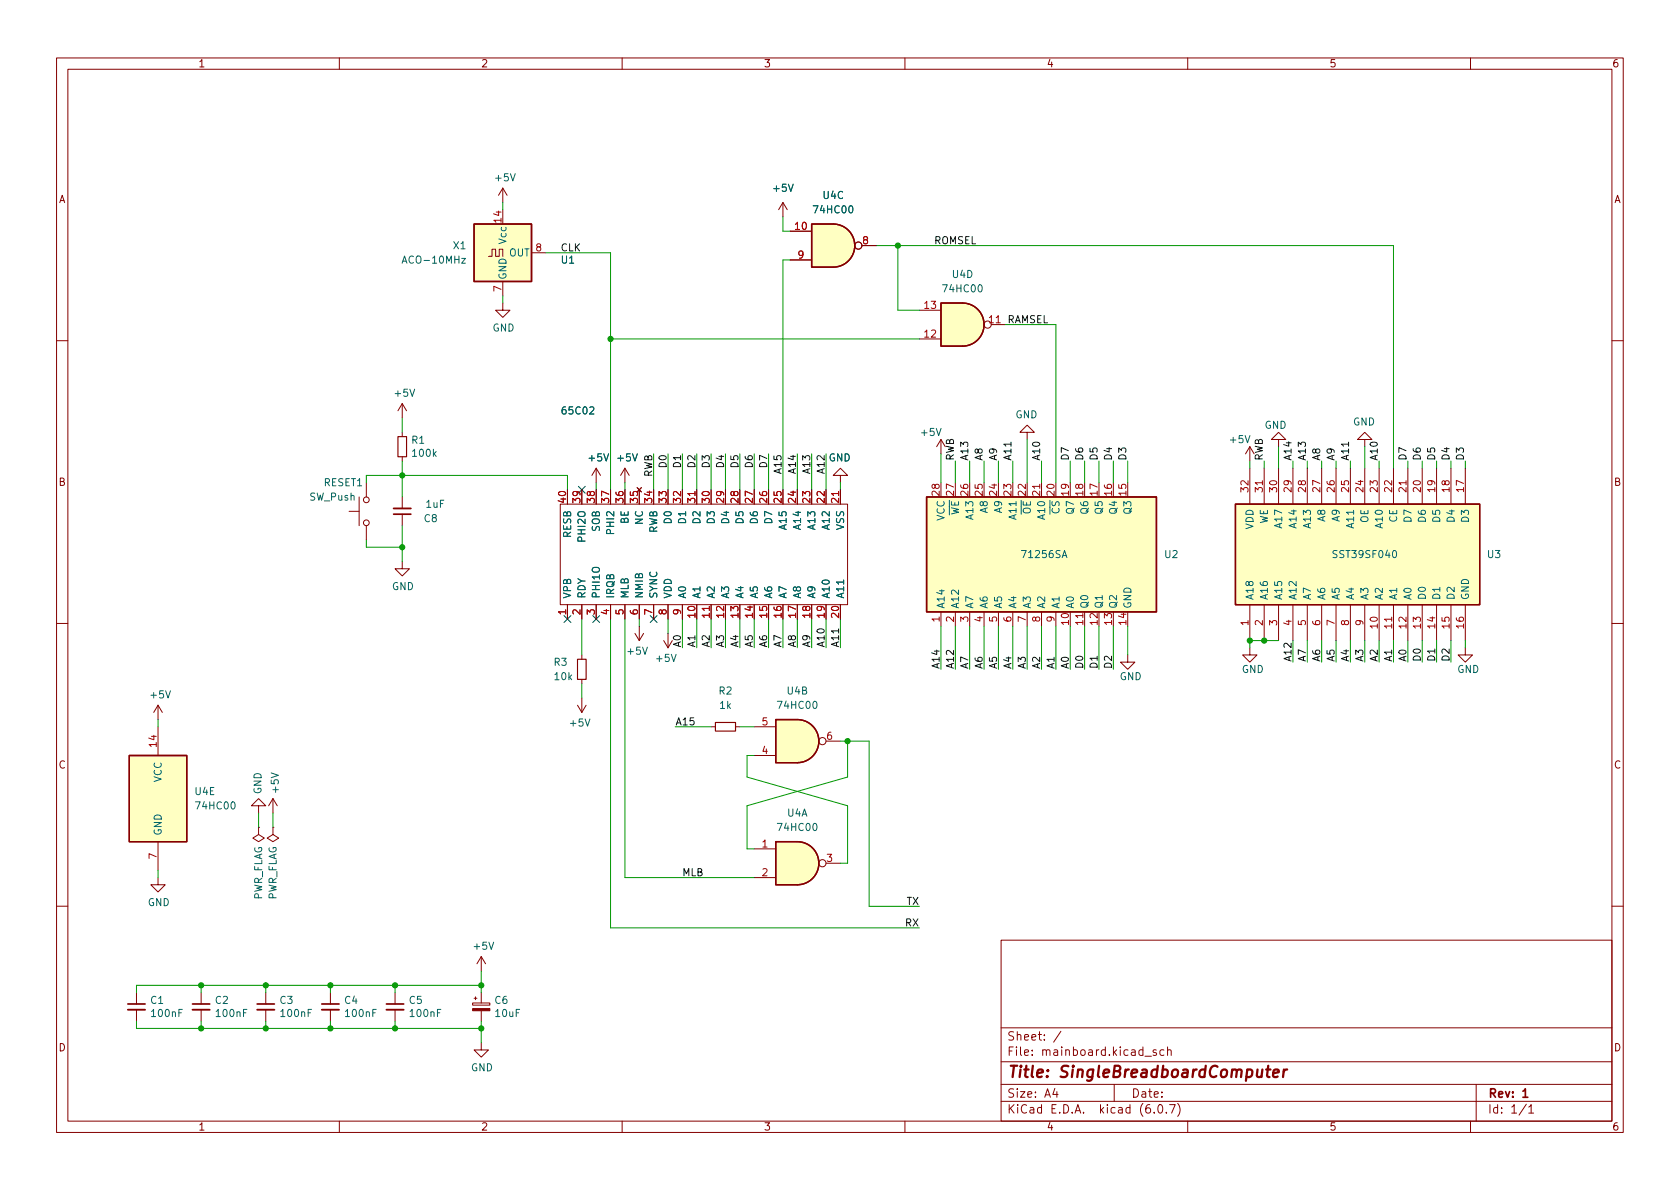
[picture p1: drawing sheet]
<svg xmlns="http://www.w3.org/2000/svg" width="297mm" height="210mm" viewBox="0 0 297 210" stroke-linecap="round" stroke-linejoin="round" font-family="sans-serif">
<g fill="none" stroke="#840000" stroke-width=".18">
<path d="M10 10.2h277v190.1h-277zM12 12.2h273v186.1h-273zM60 10.2v2M110 10.2v2M160 10.2v2M210 10.2v2M260 10.2v2M88.9 33.3v2.5M88.9 33.3l-.8 1.2M88.9 33.3l.8 1.2M138.4 35.8l-.7 1.3M138.4 35.8v2.5"/>
<path d="M138.4 35.8l.8 1.3M86.4 45.3h.6v-1.2h.6v1.2h.7v-1.2h.6v1.2M88.9 53.6v1.3h1.3l-1.3 1.2-1.3-1.2h1.3M88.9 49.8v2.5M94 44.7h2.5M139.7 40.9h3.8M139.7 46h3.8M152.4 43.4h2.5M162.6 59.9h3.8M162.6 54.9h3.8M10 60.2h2M71.1 71.4l-.7 1.2"/>
<path d="M71.1 71.4v2.5M71.1 76.4v.8M71.1 71.4l.8 1.2M166.4 77.7l-.8 1.3M166.4 77.7v2.6M166.4 77.7l.7 1.3M181.6 76.4h1.3l-1.3-1.2-1.3 1.2h1.3v1.3M221 79v2.5M221 79l-.8 1.3M221 79l.7 1.3M226.1 77.7h1.2l-1.2-1.3-1.3 1.3h1.3v1.3M241.3 77.7h1.3l-1.3-1.3-1.3 1.3h1.3v1.3"/>
<path d="M285 60.2h2M61.7 90.4h1.8M63.5 87.9v5.1M64.8 85.3v2.6M64.8 93v2.5M71.1 99.3v1.3h1.3l-1.3 1.2-1.3-1.2h1.3M71.1 80.8v.7M71.1 87.9v2M71.1 90.9v2.1M99.1 89.1h50.8v17.8h-50.8zM105.4 82.8v2.5M105.4 82.8l-.8 1.3"/>
<path d="M105.4 82.8l.8 1.3M110.5 82.8v2.5M110.5 82.8l-.8 1.3M110.5 82.8l.8 1.3M112.6 86.2l.8 .8M113.4 86.2l-.8 .8M123.2 86.6v2.5M148.6 84.1h1.3l-1.3-1.3-1.3 1.3h1.3v1.2M148.6 86.6v2.5M184.1 85.3v2.6M221 82.8v6.3M223.5 82.8v6.3"/>
<path d="M226.1 82.8v6.3M228.6 82.8v6.3M231.1 82.8v6.3M233.7 82.8v6.3M236.2 82.8v6.3M238.8 82.8v6.3M241.3 82.8v6.3M243.8 82.8v6.3M246.4 82.8v6.3M248.9 82.8v6.3M251.5 82.8v6.3M254 82.8v6.3"/>
<path d="M256.5 82.8v6.3M259.1 82.8v6.3M10 110.2h2M100.3 106.9v2.6M102.9 106.9v2.6M102.9 115.8v.8M105.4 106.9v2.6M107.9 106.9v2.6M110.5 106.9v2.6M112.3 112l.7 1.3M113 106.9v2.6M113 110.7v2.6"/>
<path d="M113.8 112l-.8 1.3M115.6 106.9v2.6M117.3 113.3l.8 1.2M118.1 106.9v2.6M118.1 112v2.5M118.9 113.3l-.8 1.2M120.6 106.9v2.6M125.7 106.9v2.6M166.4 108.2v2.5M168.9 108.2v2.5M171.4 108.2v2.5M174 108.2v2.5"/>
<path d="M176.5 108.2v2.5M179.1 108.2v2.5M181.6 108.2v2.5M184.1 108.2v2.5M186.7 108.2v2.5M191.8 108.2v2.5M199.4 115.8v1.3h1.3l-1.3 1.3-1.3-1.3h1.3M221 114.5v1.3h1.2l-1.2 1.3-1.3-1.3h1.3M221 106.9v6.4M223.5 106.9v6.4M226.1 106.9v6.4M228.6 106.9v6.4"/>
<path d="M231.1 106.9v6.4M233.7 106.9v6.4M236.2 106.9v6.4M238.8 106.9v6.4M241.3 106.9v6.4M243.8 106.9v6.4M246.4 106.9v6.4M248.9 106.9v6.4M251.5 106.9v6.4M254 106.9v6.4M256.5 106.9v6.4M259.1 114.5v1.3h1.2l-1.2 1.3-1.3-1.3h1.3"/>
<path d="M259.1 106.9v6.4M285 110.2h2M27.9 124.7l-.7 1.3M27.9 124.7v2.5M27.9 128.5v5.1M27.9 124.7l.8 1.3M102.1 124.7l.8 1.3M102.9 120.1v.8M102.9 123.4v2.6M103.6 124.7l-.7 1.3M125.7 128.5h.8M130 128.5h.8"/>
<path d="M133.3 128.5h3.9M133.3 133.6h3.9M146 131.1h2.6M27.9 155.2v1.3h1.3l-1.3 1.2-1.2-1.2h1.2M27.9 148.8v5.1M45.7 146.3v1.3l1 .6-1 .6-1-.6 1-.6M45.7 146.3h.1M45.7 142.5h1.3l-1.3-1.3-1.3 1.3h1.3v1.3M48.3 146.3v1.3l1 .6-1 .6-1.1-.6 1.1-.6M48.3 146.3h.1M48.3 141.2l-.8 1.3M48.3 141.2v2.6"/>
<path d="M48.3 141.2l.7 1.3M133.3 150.1h3.9M133.3 155.2h3.9M146 152.6h2.6M10 160.2h2M24.1 175.5v2M24.1 178.6v2M35.6 175.5v2M35.6 178.6v2M47 175.5v2M47 178.6v2M58.4 175.5v2"/>
<path d="M58.4 178.6v2M69.8 175.5v2M69.8 178.6v2M83.6 177.4h3v.3h-3zM83.8 176.5h.5M84.1 176.3v.5M85.1 169.2l-.8 1.2M85.1 169.2v2.5M85.1 175.5v1.9M85.1 178.7v1.9M85.1 169.2l.8 1.2M177 166.3h108v32h-108z"/>
<path d="M285 160.2h2M60 198.3v2M85.1 184.4v1.3h1.3l-1.3 1.2-1.3-1.2h1.3M110 198.3v2M160 198.3v2M177 194.8h108M177 191.8h108M177 187.8h108M177 181.8h108M186.5 192.5l-.4 1h1M186.9 193v1M187.6 182.4l-1.3 1.9"/>
<path d="M197 191.8v3M202.4 186.8h1.2M204.1 196.7v.1M204.4 185.7l-.3-.1-.2 .2v.3l.5 .1v.4h-.5M204.9 195.4l.2-.1a.81 .81 0 0 1 .6 .7 .81 .81 0 0 1-.3 .8h-.2a.81 .81 0 0 1-.6-.6 .81 .81 0 0 1 .3-.8zM205.8 185.7l-.4-.1-.3 .3v.4l.1 .3h.6M206.2 196.7v.1M206.4 185.8l.2-.2 .4 .1 .1 .9M206.4 185.1v1.5M206.8 195.3h1l-.7 1.5M208.2 195.1a1.72 1.72 0 0 1 0 2.3M210 198.3v2"/>
<path d="M260 198.3v2M261 191.8v6.5M269.9 195.3l-1.3 1.9M270.3 195.8l.4-.5v1.5M270.3 196.8h.9"/>
<circle cx="151.8" cy="43.4" r=".63"/>
<circle cx="174.6" cy="57.4" r=".63"/>
<circle cx="64.8" cy="88.4" r=".51"/>
<circle cx="64.8" cy="92.5" r=".51"/>
<circle cx="145.4" cy="131.1" r=".63"/>
<circle cx="145.4" cy="152.6" r=".63"/>
</g>
<path d="M69.6 90.9h3M22.6 177.5h3.1M34 177.5h3.1M45.5 177.5h3M56.9 177.5h3M68.3 177.5h3.1M269.3 193l.4-.5v1.5M269.3 194h.8" fill="none" stroke="#840000" stroke-width=".3"/>
<path d="M223.9 189.1h.7M224.2 188.5l-.2 1.7 .1 .2 .4 .1M225.1 189.8l1-.2-.1-.4-.1-.1-.6 .1-.2 1 .2 .3 .6-.1M227 189.1l-.2 1.4M227.6 189.1l-.4 .1-.2 .3" fill="none" stroke="#840000" stroke-width=".4"/>
<g fill="#ffffc2" stroke="#ffffc2" stroke-width=".18">
<path d="M170.2 53.6a3.8 3.8 0 0 1 3.8 3.8 3.8 3.8 0 0 1-3.8 3.8z"/>
<path d="M166.4 53.6h3.8v7.6h-3.8z"/>
<path d="M83.8 39.6h10.2v10.2h-10.2z"/>
<path d="M218.4 89.1h43.2v17.8h-43.2z"/>
<path d="M141 148.8a3.8 3.8 0 0 1 3.8 3.8 3.8 3.8 0 0 1-3.8 3.9z"/>
<path d="M137.2 148.8h3.8v7.7h-3.8z"/>
<path d="M141 127.2a3.8 3.8 0 0 1 3.8 3.9 3.8 3.8 0 0 1-3.8 3.8z"/>
<path d="M137.2 127.2h3.8v7.7h-3.8z"/>
<path d="M147.3 39.6a3.8 3.8 0 0 1 3.8 3.8 3.8 3.8 0 0 1-3.8 3.8z"/>
<path d="M143.5 39.6h3.8v7.6h-3.8z"/>
<path d="M163.8 87.9h40.7v20.3h-40.7z"/>
<path d="M22.9 133.6h10.1v15.2h-10.1z"/>
</g>
<path d="M83.8 39.6h10.2v10.2h-10.2zM143.5 39.6h3.8a3.8 3.8 0 0 1 3.8 3.8 3.8 3.8 0 0 1-3.8 3.8h-3.8zM166.4 53.6h3.8a3.8 3.8 0 0 1 3.8 3.8 3.8 3.8 0 0 1-3.8 3.8h-3.8zM163.8 87.9h40.7v20.3h-40.7zM218.4 89.1h43.2v17.8h-43.2zM22.9 133.6h10.1v15.2h-10.1zM137.2 127.2h3.8a3.8 3.8 0 0 1 3.8 3.9 3.8 3.8 0 0 1-3.8 3.8h-3.8zM137.2 148.8h3.8a3.8 3.8 0 0 1 3.8 3.8 3.8 3.8 0 0 1-3.8 3.9h-3.8z" fill="none" stroke="#840000" stroke-width=".25"/>
<path d="M69.6 89.9h3M22.6 178.6h3.1M34 178.6h3.1M45.5 178.6h3M56.9 178.6h3M68.3 178.6h3.1" fill="none" stroke="#840000" stroke-width=".33"/>
<path d="M70.4 77.2h1.5v3.6h-1.5zM102.1 116.6h1.5v3.5h-1.5zM126.5 127.8h3.5v1.5h-3.5z" fill="none" stroke="#840000" stroke-width=".2"/>
<path d="M81.6 45.7h.7l-.7 .8h.7" fill="none" stroke="#006464" stroke-width=".18"/>
<path d="M83.6 178.4h3v.3h-3z" fill="#840000" stroke="#840000" stroke-width=".18"/>
<g fill="none" stroke="#009600" stroke-width=".18">
<path d="M88.9 35.8v1.3M138.4 38.3v2.6h1.3M88.9 52.3v1.3M96.5 44.7h11.4v41.9M107.9 59.9h54.7M139.7 46h-1.3v40.6M154.9 43.4h91.5v39.4M158.7 43.4v11.5h3.9M177.8 57.4h8.9v27.9M71.1 73.9v2.5M181.6 77.7v7.6M226.1 79v3.8"/>
<path d="M241.3 79v3.8M64.8 95.5v1.3h6.3M64.8 85.3v-1.2h35.5v2.5M71.1 81.5v6.4M71.1 93v6.3M105.4 85.3v1.3M110.5 85.3v1.3M115.6 80.3v6.3M118.1 80.3v6.3M120.6 80.3v6.3M123.2 80.3v6.3M125.7 80.3v6.3"/>
<path d="M128.3 80.3v6.3M130.8 80.3v6.3M133.3 80.3v6.3M135.9 80.3v6.3M141 80.3v6.3M143.5 80.3v6.3M146 80.3v6.3M148.6 85.3v1.3M166.4 80.3v5M168.9 81.5v3.8M171.4 81.5v3.8M174 81.5v3.8"/>
<path d="M176.5 81.5v3.8M179.1 81.5v3.8M184.1 81.5v3.8M189.2 81.5v3.8M191.8 81.5v3.8M194.3 81.5v3.8M196.8 81.5v3.8M199.4 81.5v3.8M221 81.5v1.3M223.5 81.5v1.3M228.6 81.5v1.3M231.1 81.5v1.3"/>
<path d="M233.7 81.5v1.3M236.2 81.5v1.3M238.8 81.5v1.3M243.8 81.5v1.3M248.9 81.5v1.3M251.5 81.5v1.3M254 81.5v1.3M256.5 81.5v1.3M259.1 81.5v1.3M102.9 109.5v6.3M107.9 109.5v54.6h54.7M110.5 109.5v45.7h22.8"/>
<path d="M113 109.5v1.2M118.1 109.5v2.5M120.6 109.5v5M123.2 109.5v5M125.7 109.5v5M128.3 109.5v5M130.8 109.5v5M133.3 109.5v5M135.9 109.5v5M138.4 109.5v5M141 109.5v5M143.5 109.5v5"/>
<path d="M146 109.5v5M148.6 109.5v5M166.4 110.7v7.7M168.9 110.7v7.7M171.4 110.7v7.7M174 110.7v7.7M176.5 110.7v7.7M179.1 110.7v7.7M181.6 110.7v7.7M184.1 110.7v7.7M186.7 110.7v7.7M189.2 110.7v7.7"/>
<path d="M191.8 110.7v7.7M194.3 110.7v7.7M196.8 110.7v7.7M199.4 110.7v5.1M226.1 113.3h-5.1v1.2M228.6 113.3v3.8M231.1 113.3v3.8M233.7 113.3v3.8M236.2 113.3v3.8M238.8 113.3v3.8M241.3 113.3v3.8M243.8 113.3v3.8"/>
<path d="M246.4 113.3v3.8M248.9 113.3v3.8M251.5 113.3v3.8M254 113.3v3.8M256.5 113.3v3.8M259.1 113.3v1.2M27.9 127.2v1.3M102.9 120.9v2.5M119.4 128.5h6.3M130.8 128.5h2.5M133.3 133.6h-1.2v3.8l17.8 5.1v10.1h-1.3M148.6 131.1h5.1v29.2h8.9"/>
<path d="M149.9 131.1v6.3l-17.8 5.1v7.6h1.2M27.9 153.9v1.3M45.7 143.8v2.5M48.3 143.8v2.5M35.6 174.2v1.3M47 174.2v1.3M58.4 174.2v1.3M69.8 174.2v1.3M85.1 174.2h-61v1.3M85.1 171.7v3.8M24.1 180.6v1.3h61M35.6 180.6v1.3"/>
<path d="M47 180.6v1.3M58.4 180.6v1.3M69.8 180.6v1.3M85.1 180.6v3.8"/>
</g>
<path d="M102.3 86l1.2 1.2M103.5 86l-1.2 1.2M99.7 108.9l1.2 1.2M100.9 108.9l-1.2 1.2M104.8 108.9l1.2 1.2M106 108.9l-1.2 1.2M115 108.9l1.2 1.2M116.2 108.9l-1.2 1.2" fill="none" stroke="#000084" stroke-width=".18"/>
<g fill="#009600" stroke="#009600" stroke-width=".18">
<circle cx="223.5" cy="113.3" r=".46"/>
<circle cx="221" cy="113.3" r=".46"/>
<circle cx="107.9" cy="59.9" r=".46"/>
<circle cx="158.7" cy="43.4" r=".46"/>
<circle cx="149.9" cy="131.1" r=".46"/>
<circle cx="71.1" cy="96.8" r=".46"/>
<circle cx="71.1" cy="84.1" r=".46"/>
<circle cx="35.6" cy="181.9" r=".46"/>
<circle cx="47" cy="181.9" r=".46"/>
<circle cx="47" cy="174.2" r=".46"/>
<circle cx="35.6" cy="174.2" r=".46"/>
<circle cx="69.8" cy="181.9" r=".46"/>
<circle cx="58.4" cy="181.9" r=".46"/>
<circle cx="58.4" cy="174.2" r=".46"/>
<circle cx="85.1" cy="181.9" r=".46"/>
<circle cx="69.8" cy="174.2" r=".46"/>
<circle cx="85.1" cy="174.2" r=".46"/>
</g>
<text font-size="2.8" fill="#840000" x="178" y="190.6">Title: SingleBreadboardComputer</text>
<g font-size="2.1" fill="#840000">
<text x="178" y="184">Sheet: /</text>
<text x="178" y="186.7">File: mainboard.kicad_sch</text>
<text x="178" y="196.9">KiCad E.D.A. kicad (6.0.7)</text>
<text x="178" y="194.1">Size: A4</text>
<text x="200" y="194.1">Date:</text>
<text x="263" y="194.1">Rev: 1</text>
<text x="263" y="196.9">Id: 1/1</text>
</g>
<g font-size="1.8" fill="#840000">
<text x="35" y="11.9">1</text>
<text x="85" y="11.9">2</text>
<text x="135" y="11.9">3</text>
<text x="185" y="11.9">4</text>
<text x="235" y="11.9">5</text>
<text x="285" y="11.9">6</text>
<text x="10.3" y="35.9">A</text>
<text x="285.3" y="35.9">A</text>
<text x="10.3" y="85.9">B</text>
<text x="285.3" y="85.9">B</text>
<text x="10.3" y="135.9">C</text>
<text x="285.3" y="135.9">C</text>
<text x="10.3" y="185.9">D</text>
<text x="285.3" y="185.9">D</text>
<text x="35" y="199.9">1</text>
<text x="85" y="199.9">2</text>
<text x="135" y="199.9">3</text>
<text x="185" y="199.9">4</text>
<text x="235" y="199.9">5</text>
<text x="285" y="199.9">6</text>
</g>
<g font-size="1.8" fill="#006464">
<text x="87.7" y="32">+5V</text>
<text x="136.8" y="33.9">+5V</text>
<text x="145.6" y="35.2">U4C</text>
<text x="144.1" y="37.7">74HC00</text>
<text x="71.7" y="46.6">ACO-10MHz</text>
<text x="80.2" y="44.1">X1</text>
<text x="89.5" y="43" transform="rotate(-90 89.5 43)">Vcc</text>
<text x="90" y="45.3">OUT</text>
<text x="99.3" y="46.6">U1</text>
<text x="89.5" y="49.5" transform="rotate(-90 89.5 49.5)">GND</text>
<text x="166.9" y="51.7">74HC00</text>
<text x="168.4" y="49.1">U4D</text>
<text x="87.1" y="58.6">GND</text>
<text x="69.9" y="70.1">+5V</text>
<text x="99.6" y="73.3">65C02</text>
<text x="163" y="77.1">+5V</text>
<text x="179.5" y="74">GND</text>
<text x="223.6" y="75.8">GND</text>
<text x="239.2" y="75.2">GND</text>
<text x="72.8" y="78.5">R1</text>
<text x="73.1" y="80.8">100k</text>
<text x="104.2" y="81.6">+5V</text>
<text x="109.3" y="81.6">+5V</text>
<text x="146.5" y="81.6">GND</text>
<text x="217.6" y="78.4">+5V</text>
<text x="54.7" y="88.5">SW_Push</text>
<text x="57.3" y="86">RESET1</text>
<text x="75.4" y="89.8">1uF</text>
<text x="75" y="92.3">C8</text>
<text x="101" y="95.1" transform="rotate(-90 101 95.1)">RESB</text>
<text x="103.5" y="95.5" transform="rotate(-90 103.5 95.5)">PHI2O</text>
<text x="106" y="94" transform="rotate(-90 106 94)">SOB</text>
<text x="108.6" y="94.1" transform="rotate(-90 108.6 94.1)">PHI2</text>
<text x="111.1" y="92.6" transform="rotate(-90 111.1 92.6)">BE</text>
<text x="113.7" y="92.7" transform="rotate(-90 113.7 92.7)">NC</text>
<text x="116.2" y="94.4" transform="rotate(-90 116.2 94.4)">RWB</text>
<text x="118.7" y="92.4" transform="rotate(-90 118.7 92.4)">D0</text>
<text x="121.3" y="92.4" transform="rotate(-90 121.3 92.4)">D1</text>
<text x="123.8" y="92.4" transform="rotate(-90 123.8 92.4)">D2</text>
<text x="126.4" y="92.4" transform="rotate(-90 126.4 92.4)">D3</text>
<text x="128.9" y="92.4" transform="rotate(-90 128.9 92.4)">D4</text>
<text x="131.4" y="92.4" transform="rotate(-90 131.4 92.4)">D5</text>
<text x="134" y="92.4" transform="rotate(-90 134 92.4)">D6</text>
<text x="136.5" y="92.4" transform="rotate(-90 136.5 92.4)">D7</text>
<text x="139.1" y="93.4" transform="rotate(-90 139.1 93.4)">A15</text>
<text x="141.6" y="93.4" transform="rotate(-90 141.6 93.4)">A14</text>
<text x="144.1" y="93.4" transform="rotate(-90 144.1 93.4)">A13</text>
<text x="146.7" y="93.4" transform="rotate(-90 146.7 93.4)">A12</text>
<text x="149.2" y="93.7" transform="rotate(-90 149.2 93.7)">VSS</text>
<text x="167" y="92.1" transform="rotate(-90 167 92.1)">VCC</text>
<text x="169.5" y="92.6" transform="rotate(-90 169.5 92.6)">~{WE}</text>
<text x="172.1" y="91.6" transform="rotate(-90 172.1 91.6)">A13</text>
<text x="174.6" y="90.6" transform="rotate(-90 174.6 90.6)">A8</text>
<text x="177.2" y="90.6" transform="rotate(-90 177.2 90.6)">A9</text>
<text x="179.7" y="91.6" transform="rotate(-90 179.7 91.6)">A11</text>
<text x="182.2" y="92.3" transform="rotate(-90 182.2 92.3)">~{OE}</text>
<text x="184.8" y="91.6" transform="rotate(-90 184.8 91.6)">A10</text>
<text x="187.3" y="92.2" transform="rotate(-90 187.3 92.2)">~{CS}</text>
<text x="189.9" y="90.7" transform="rotate(-90 189.9 90.7)">Q7</text>
<text x="192.4" y="90.7" transform="rotate(-90 192.4 90.7)">Q6</text>
<text x="194.9" y="90.7" transform="rotate(-90 194.9 90.7)">Q5</text>
<text x="197.5" y="90.7" transform="rotate(-90 197.5 90.7)">Q4</text>
<text x="200" y="90.7" transform="rotate(-90 200 90.7)">Q3</text>
<text x="221.6" y="93.6" transform="rotate(-90 221.6 93.6)">VDD</text>
<text x="224.2" y="92.8" transform="rotate(-90 224.2 92.8)">WE</text>
<text x="226.7" y="93.2" transform="rotate(-90 226.7 93.2)">A17</text>
<text x="229.2" y="93.2" transform="rotate(-90 229.2 93.2)">A14</text>
<text x="231.8" y="93.2" transform="rotate(-90 231.8 93.2)">A13</text>
<text x="234.3" y="92.2" transform="rotate(-90 234.3 92.2)">A8</text>
<text x="236.9" y="92.2" transform="rotate(-90 236.9 92.2)">A9</text>
<text x="239.4" y="93.2" transform="rotate(-90 239.4 93.2)">A11</text>
<text x="241.9" y="92.5" transform="rotate(-90 241.9 92.5)">OE</text>
<text x="244.5" y="93.2" transform="rotate(-90 244.5 93.2)">A10</text>
<text x="247" y="92.4" transform="rotate(-90 247 92.4)">CE</text>
<text x="249.6" y="92.2" transform="rotate(-90 249.6 92.2)">D7</text>
<text x="252.1" y="92.2" transform="rotate(-90 252.1 92.2)">D6</text>
<text x="254.6" y="92.2" transform="rotate(-90 254.6 92.2)">D5</text>
<text x="257.2" y="92.2" transform="rotate(-90 257.2 92.2)">D4</text>
<text x="259.7" y="92.2" transform="rotate(-90 259.7 92.2)">D3</text>
<text x="180.9" y="98.7">71256SA</text>
<text x="206" y="98.7">U2</text>
<text x="236" y="98.7">SST39SF040</text>
<text x="263" y="98.7">U3</text>
<text x="69.3" y="104.3">GND</text>
<text x="101" y="105.9" transform="rotate(-90 101 105.9)">VPB</text>
<text x="103.5" y="105.9" transform="rotate(-90 103.5 105.9)">RDY</text>
<text x="106" y="105.9" transform="rotate(-90 106 105.9)">PHI1O</text>
<text x="108.6" y="105.9" transform="rotate(-90 108.6 105.9)">IRQB</text>
<text x="111.1" y="105.9" transform="rotate(-90 111.1 105.9)">MLB</text>
<text x="113.7" y="105.9" transform="rotate(-90 113.7 105.9)">NMIB</text>
<text x="116.2" y="105.9" transform="rotate(-90 116.2 105.9)">SYNC</text>
<text x="118.7" y="105.9" transform="rotate(-90 118.7 105.9)">VDD</text>
<text x="121.3" y="105.9" transform="rotate(-90 121.3 105.9)">A0</text>
<text x="123.8" y="105.9" transform="rotate(-90 123.8 105.9)">A1</text>
<text x="126.4" y="105.9" transform="rotate(-90 126.4 105.9)">A2</text>
<text x="128.9" y="105.9" transform="rotate(-90 128.9 105.9)">A3</text>
<text x="131.4" y="105.9" transform="rotate(-90 131.4 105.9)">A4</text>
<text x="134" y="105.9" transform="rotate(-90 134 105.9)">A5</text>
<text x="136.5" y="105.9" transform="rotate(-90 136.5 105.9)">A6</text>
<text x="139.1" y="105.9" transform="rotate(-90 139.1 105.9)">A7</text>
<text x="141.6" y="105.9" transform="rotate(-90 141.6 105.9)">A8</text>
<text x="144.1" y="105.9" transform="rotate(-90 144.1 105.9)">A9</text>
<text x="146.7" y="105.9" transform="rotate(-90 146.7 105.9)">A10</text>
<text x="149.2" y="105.9" transform="rotate(-90 149.2 105.9)">A11</text>
<text x="167" y="107.7" transform="rotate(-90 167 107.7)">A14</text>
<text x="169.5" y="107.7" transform="rotate(-90 169.5 107.7)">A12</text>
<text x="172.1" y="107.7" transform="rotate(-90 172.1 107.7)">A7</text>
<text x="174.6" y="107.7" transform="rotate(-90 174.6 107.7)">A6</text>
<text x="177.2" y="107.7" transform="rotate(-90 177.2 107.7)">A5</text>
<text x="179.7" y="107.7" transform="rotate(-90 179.7 107.7)">A4</text>
<text x="182.2" y="107.7" transform="rotate(-90 182.2 107.7)">A3</text>
<text x="184.8" y="107.7" transform="rotate(-90 184.8 107.7)">A2</text>
<text x="187.3" y="107.7" transform="rotate(-90 187.3 107.7)">A1</text>
<text x="189.9" y="107.7" transform="rotate(-90 189.9 107.7)">A0</text>
<text x="192.4" y="107.7" transform="rotate(-90 192.4 107.7)">Q0</text>
<text x="194.9" y="107.7" transform="rotate(-90 194.9 107.7)">Q1</text>
<text x="197.5" y="107.7" transform="rotate(-90 197.5 107.7)">Q2</text>
<text x="200" y="107.7" transform="rotate(-90 200 107.7)">GND</text>
<text x="221.6" y="106.2" transform="rotate(-90 221.6 106.2)">A18</text>
<text x="224.2" y="106.2" transform="rotate(-90 224.2 106.2)">A16</text>
<text x="226.7" y="106.2" transform="rotate(-90 226.7 106.2)">A15</text>
<text x="229.2" y="106.2" transform="rotate(-90 229.2 106.2)">A12</text>
<text x="231.8" y="106.2" transform="rotate(-90 231.8 106.2)">A7</text>
<text x="234.3" y="106.2" transform="rotate(-90 234.3 106.2)">A6</text>
<text x="236.9" y="106.2" transform="rotate(-90 236.9 106.2)">A5</text>
<text x="239.4" y="106.2" transform="rotate(-90 239.4 106.2)">A4</text>
<text x="241.9" y="106.2" transform="rotate(-90 241.9 106.2)">A3</text>
<text x="244.5" y="106.2" transform="rotate(-90 244.5 106.2)">A2</text>
<text x="247" y="106.2" transform="rotate(-90 247 106.2)">A1</text>
<text x="249.6" y="106.2" transform="rotate(-90 249.6 106.2)">A0</text>
<text x="252.1" y="106.2" transform="rotate(-90 252.1 106.2)">D0</text>
<text x="254.6" y="106.2" transform="rotate(-90 254.6 106.2)">D1</text>
<text x="257.2" y="106.2" transform="rotate(-90 257.2 106.2)">D2</text>
<text x="259.7" y="106.2" transform="rotate(-90 259.7 106.2)">GND</text>
<text x="98" y="117.7">R3</text>
<text x="111.1" y="115.8">+5V</text>
<text x="116.1" y="117">+5V</text>
<text x="219.5" y="119">GND</text>
<text x="257.6" y="119">GND</text>
<text x="26.7" y="123.5">+5V</text>
<text x="98.1" y="120.3">10k</text>
<text x="127.1" y="122.8">R2</text>
<text x="127.3" y="125.3">1k</text>
<text x="137.7" y="125.3">74HC00</text>
<text x="139.2" y="122.8">U4B</text>
<text x="198" y="120.3">GND</text>
<text x="100.9" y="128.5">+5V</text>
<text x="28.6" y="138.3" transform="rotate(-90 28.6 138.3)">VCC</text>
<text x="34.5" y="140.6">U4E</text>
<text x="34.8" y="143.1">74HC00</text>
<text x="46.2" y="140.5" transform="rotate(-90 46.2 140.5)">GND</text>
<text x="49.3" y="140.1" transform="rotate(-90 49.3 140.1)">+5V</text>
<text x="28.6" y="147.8" transform="rotate(-90 28.6 147.8)">GND</text>
<text x="137.7" y="146.9">74HC00</text>
<text x="139.2" y="144.4">U4A</text>
<text x="26.1" y="160.2">GND</text>
<text x="46.4" y="159.3" transform="rotate(-90 46.4 159.3)">PWR_FLAG</text>
<text x="48.9" y="159.3" transform="rotate(-90 48.9 159.3)">PWR_FLAG</text>
<text x="83.9" y="167.9">+5V</text>
<text x="26.7" y="177.5">C1</text>
<text x="26.9" y="179.8">100nF</text>
<text x="38.1" y="177.5">C2</text>
<text x="38.4" y="179.8">100nF</text>
<text x="49.5" y="177.5">C3</text>
<text x="49.8" y="179.8">100nF</text>
<text x="60.9" y="177.5">C4</text>
<text x="61.2" y="179.8">100nF</text>
<text x="72.4" y="177.5">C5</text>
<text x="72.6" y="179.8">100nF</text>
<text x="87.5" y="177.5">C6</text>
<text x="87.7" y="179.8">10uF</text>
<text x="83.3" y="189.4">GND</text>
</g>
<g font-size="1.8" fill="#a90000">
<text x="88.6" y="39.3" transform="rotate(-90 88.6 39.3)">14</text>
<text x="140.6" y="40.6">10</text>
<text x="94.8" y="44.4">8</text>
<text x="141.1" y="45.7">9</text>
<text x="152.5" y="43.2">8</text>
<text x="88.6" y="51.5" transform="rotate(-90 88.6 51.5)">7</text>
<text x="163.5" y="59.7">12</text>
<text x="163.5" y="54.6">13</text>
<text x="100.1" y="88.9" transform="rotate(-90 100.1 88.9)">40</text>
<text x="102.6" y="88.9" transform="rotate(-90 102.6 88.9)">39</text>
<text x="105.2" y="88.9" transform="rotate(-90 105.2 88.9)">38</text>
<text x="107.7" y="88.9" transform="rotate(-90 107.7 88.9)">37</text>
<text x="110.2" y="88.9" transform="rotate(-90 110.2 88.9)">36</text>
<text x="112.8" y="88.9" transform="rotate(-90 112.8 88.9)">35</text>
<text x="115.3" y="88.9" transform="rotate(-90 115.3 88.9)">34</text>
<text x="117.9" y="88.9" transform="rotate(-90 117.9 88.9)">33</text>
<text x="120.4" y="88.9" transform="rotate(-90 120.4 88.9)">32</text>
<text x="122.9" y="88.9" transform="rotate(-90 122.9 88.9)">31</text>
<text x="125.5" y="88.9" transform="rotate(-90 125.5 88.9)">30</text>
<text x="128" y="88.9" transform="rotate(-90 128 88.9)">29</text>
<text x="130.6" y="88.9" transform="rotate(-90 130.6 88.9)">28</text>
<text x="133.1" y="88.9" transform="rotate(-90 133.1 88.9)">27</text>
<text x="135.6" y="88.9" transform="rotate(-90 135.6 88.9)">26</text>
<text x="138.2" y="88.9" transform="rotate(-90 138.2 88.9)">25</text>
<text x="140.7" y="88.9" transform="rotate(-90 140.7 88.9)">24</text>
<text x="143.3" y="88.9" transform="rotate(-90 143.3 88.9)">23</text>
<text x="145.8" y="88.9" transform="rotate(-90 145.8 88.9)">22</text>
<text x="148.3" y="88.9" transform="rotate(-90 148.3 88.9)">21</text>
<text x="166.1" y="87.6" transform="rotate(-90 166.1 87.6)">28</text>
<text x="168.7" y="87.6" transform="rotate(-90 168.7 87.6)">27</text>
<text x="171.2" y="87.6" transform="rotate(-90 171.2 87.6)">26</text>
<text x="173.7" y="87.6" transform="rotate(-90 173.7 87.6)">25</text>
<text x="176.3" y="87.6" transform="rotate(-90 176.3 87.6)">24</text>
<text x="178.8" y="87.6" transform="rotate(-90 178.8 87.6)">23</text>
<text x="181.4" y="87.6" transform="rotate(-90 181.4 87.6)">22</text>
<text x="183.9" y="87.6" transform="rotate(-90 183.9 87.6)">21</text>
<text x="186.4" y="87.6" transform="rotate(-90 186.4 87.6)">20</text>
<text x="189" y="87.6" transform="rotate(-90 189 87.6)">19</text>
<text x="191.5" y="87.6" transform="rotate(-90 191.5 87.6)">18</text>
<text x="194.1" y="87.6" transform="rotate(-90 194.1 87.6)">17</text>
<text x="196.6" y="87.6" transform="rotate(-90 196.6 87.6)">16</text>
<text x="199.1" y="87.6" transform="rotate(-90 199.1 87.6)">15</text>
<text x="220.7" y="87" transform="rotate(-90 220.7 87)">32</text>
<text x="223.3" y="87" transform="rotate(-90 223.3 87)">31</text>
<text x="225.8" y="87" transform="rotate(-90 225.8 87)">30</text>
<text x="228.3" y="87" transform="rotate(-90 228.3 87)">29</text>
<text x="230.9" y="87" transform="rotate(-90 230.9 87)">28</text>
<text x="233.4" y="87" transform="rotate(-90 233.4 87)">27</text>
<text x="236" y="87" transform="rotate(-90 236 87)">26</text>
<text x="238.5" y="87" transform="rotate(-90 238.5 87)">25</text>
<text x="241" y="87" transform="rotate(-90 241 87)">24</text>
<text x="243.6" y="87" transform="rotate(-90 243.6 87)">23</text>
<text x="246.1" y="87" transform="rotate(-90 246.1 87)">22</text>
<text x="248.7" y="87" transform="rotate(-90 248.7 87)">21</text>
<text x="251.2" y="87" transform="rotate(-90 251.2 87)">20</text>
<text x="253.7" y="87" transform="rotate(-90 253.7 87)">19</text>
<text x="256.3" y="87" transform="rotate(-90 256.3 87)">18</text>
<text x="258.8" y="87" transform="rotate(-90 258.8 87)">17</text>
<text x="100.1" y="108.7" transform="rotate(-90 100.1 108.7)">1</text>
<text x="102.6" y="108.7" transform="rotate(-90 102.6 108.7)">2</text>
<text x="105.2" y="108.7" transform="rotate(-90 105.2 108.7)">3</text>
<text x="107.7" y="108.7" transform="rotate(-90 107.7 108.7)">4</text>
<text x="110.2" y="108.7" transform="rotate(-90 110.2 108.7)">5</text>
<text x="112.8" y="108.7" transform="rotate(-90 112.8 108.7)">6</text>
<text x="115.3" y="108.7" transform="rotate(-90 115.3 108.7)">7</text>
<text x="117.9" y="108.7" transform="rotate(-90 117.9 108.7)">8</text>
<text x="120.4" y="108.7" transform="rotate(-90 120.4 108.7)">9</text>
<text x="122.9" y="109.2" transform="rotate(-90 122.9 109.2)">10</text>
<text x="125.5" y="109.2" transform="rotate(-90 125.5 109.2)">11</text>
<text x="128" y="109.2" transform="rotate(-90 128 109.2)">12</text>
<text x="130.6" y="109.2" transform="rotate(-90 130.6 109.2)">13</text>
<text x="133.1" y="109.2" transform="rotate(-90 133.1 109.2)">14</text>
<text x="135.6" y="109.2" transform="rotate(-90 135.6 109.2)">15</text>
<text x="138.2" y="109.2" transform="rotate(-90 138.2 109.2)">16</text>
<text x="140.7" y="109.2" transform="rotate(-90 140.7 109.2)">17</text>
<text x="143.3" y="109.2" transform="rotate(-90 143.3 109.2)">18</text>
<text x="145.8" y="109.2" transform="rotate(-90 145.8 109.2)">19</text>
<text x="148.3" y="109.2" transform="rotate(-90 148.3 109.2)">20</text>
<text x="166.1" y="110" transform="rotate(-90 166.1 110)">1</text>
<text x="168.7" y="110" transform="rotate(-90 168.7 110)">2</text>
<text x="171.2" y="110" transform="rotate(-90 171.2 110)">3</text>
<text x="173.7" y="110" transform="rotate(-90 173.7 110)">4</text>
<text x="176.3" y="110" transform="rotate(-90 176.3 110)">5</text>
<text x="178.8" y="110" transform="rotate(-90 178.8 110)">6</text>
<text x="181.4" y="110" transform="rotate(-90 181.4 110)">7</text>
<text x="183.9" y="110" transform="rotate(-90 183.9 110)">8</text>
<text x="186.4" y="110" transform="rotate(-90 186.4 110)">9</text>
<text x="189" y="110.5" transform="rotate(-90 189 110.5)">10</text>
<text x="191.5" y="110.5" transform="rotate(-90 191.5 110.5)">11</text>
<text x="194.1" y="110.5" transform="rotate(-90 194.1 110.5)">12</text>
<text x="196.6" y="110.5" transform="rotate(-90 196.6 110.5)">13</text>
<text x="199.1" y="110.5" transform="rotate(-90 199.1 110.5)">14</text>
<text x="220.7" y="110.6" transform="rotate(-90 220.7 110.6)">1</text>
<text x="223.3" y="110.6" transform="rotate(-90 223.3 110.6)">2</text>
<text x="225.8" y="110.6" transform="rotate(-90 225.8 110.6)">3</text>
<text x="228.3" y="110.6" transform="rotate(-90 228.3 110.6)">4</text>
<text x="230.9" y="110.6" transform="rotate(-90 230.9 110.6)">5</text>
<text x="233.4" y="110.6" transform="rotate(-90 233.4 110.6)">6</text>
<text x="236" y="110.6" transform="rotate(-90 236 110.6)">7</text>
<text x="238.5" y="110.6" transform="rotate(-90 238.5 110.6)">8</text>
<text x="241" y="110.6" transform="rotate(-90 241 110.6)">9</text>
<text x="243.6" y="111.1" transform="rotate(-90 243.6 111.1)">10</text>
<text x="246.1" y="111.1" transform="rotate(-90 246.1 111.1)">11</text>
<text x="248.7" y="111.1" transform="rotate(-90 248.7 111.1)">12</text>
<text x="251.2" y="111.1" transform="rotate(-90 251.2 111.1)">13</text>
<text x="253.7" y="111.1" transform="rotate(-90 253.7 111.1)">14</text>
<text x="256.3" y="111.1" transform="rotate(-90 256.3 111.1)">15</text>
<text x="258.8" y="111.1" transform="rotate(-90 258.8 111.1)">16</text>
<text x="134.8" y="128.3">5</text>
<text x="146.2" y="130.8">6</text>
<text x="27.7" y="132" transform="rotate(-90 27.7 132)">14</text>
<text x="134.8" y="133.3">4</text>
<text x="134.8" y="149.9">1</text>
<text x="27.7" y="151.9" transform="rotate(-90 27.7 151.9)">7</text>
<text x="134.8" y="154.9">2</text>
<text x="146.2" y="152.4">3</text>
</g>
<g font-size="1.8" fill="#0f0f0f">
<text x="99.1" y="44.4">CLK</text>
<text x="165.1" y="43.2">ROMSEL</text>
<text x="174.9" y="57.1">11 RAMSEL</text>
<text x="117.8" y="82.5" transform="rotate(-90 117.8 82.5)">D0</text>
<text x="120.4" y="82.5" transform="rotate(-90 120.4 82.5)">D1</text>
<text x="122.9" y="82.5" transform="rotate(-90 122.9 82.5)">D2</text>
<text x="125.5" y="82.5" transform="rotate(-90 125.5 82.5)">D3</text>
<text x="128" y="82.5" transform="rotate(-90 128 82.5)">D4</text>
<text x="130.5" y="82.5" transform="rotate(-90 130.5 82.5)">D5</text>
<text x="133.1" y="82.5" transform="rotate(-90 133.1 82.5)">D6</text>
<text x="135.6" y="82.5" transform="rotate(-90 135.6 82.5)">D7</text>
<text x="138.2" y="83.5" transform="rotate(-90 138.2 83.5)">A15</text>
<text x="140.7" y="83.5" transform="rotate(-90 140.7 83.5)">A14</text>
<text x="143.2" y="83.5" transform="rotate(-90 143.2 83.5)">A13</text>
<text x="145.8" y="83.5" transform="rotate(-90 145.8 83.5)">A12</text>
<text x="168.6" y="81.5" transform="rotate(-90 168.6 81.5)">RWB</text>
<text x="171.2" y="81.5" transform="rotate(-90 171.2 81.5)">A13</text>
<text x="173.7" y="81.5" transform="rotate(-90 173.7 81.5)">A8</text>
<text x="176.3" y="81.5" transform="rotate(-90 176.3 81.5)">A9</text>
<text x="178.8" y="81.5" transform="rotate(-90 178.8 81.5)">A11</text>
<text x="183.9" y="81.5" transform="rotate(-90 183.9 81.5)">A10</text>
<text x="189" y="81.5" transform="rotate(-90 189 81.5)">D7</text>
<text x="191.5" y="81.5" transform="rotate(-90 191.5 81.5)">D6</text>
<text x="194" y="81.5" transform="rotate(-90 194 81.5)">D5</text>
<text x="196.6" y="81.5" transform="rotate(-90 196.6 81.5)">D4</text>
<text x="199.1" y="81.5" transform="rotate(-90 199.1 81.5)">D3</text>
<text x="223.3" y="81.5" transform="rotate(-90 223.3 81.5)">RWB</text>
<text x="228.3" y="81.5" transform="rotate(-90 228.3 81.5)">A14</text>
<text x="230.9" y="81.5" transform="rotate(-90 230.9 81.5)">A13</text>
<text x="233.4" y="81.5" transform="rotate(-90 233.4 81.5)">A8</text>
<text x="236" y="81.5" transform="rotate(-90 236 81.5)">A9</text>
<text x="238.5" y="81.5" transform="rotate(-90 238.5 81.5)">A11</text>
<text x="243.6" y="81.5" transform="rotate(-90 243.6 81.5)">A10</text>
<text x="248.7" y="81.5" transform="rotate(-90 248.7 81.5)">D7</text>
<text x="251.2" y="81.5" transform="rotate(-90 251.2 81.5)">D6</text>
<text x="253.7" y="81.5" transform="rotate(-90 253.7 81.5)">D5</text>
<text x="256.3" y="81.5" transform="rotate(-90 256.3 81.5)">D4</text>
<text x="258.8" y="81.5" transform="rotate(-90 258.8 81.5)">D3</text>
<text x="115.3" y="84.5" transform="rotate(-90 115.3 84.5)">RWB</text>
<text x="120.4" y="114.5" transform="rotate(-90 120.4 114.5)">A0</text>
<text x="122.9" y="114.5" transform="rotate(-90 122.9 114.5)">A1</text>
<text x="125.5" y="114.5" transform="rotate(-90 125.5 114.5)">A2</text>
<text x="128" y="114.5" transform="rotate(-90 128 114.5)">A3</text>
<text x="130.5" y="114.5" transform="rotate(-90 130.5 114.5)">A4</text>
<text x="133.1" y="114.5" transform="rotate(-90 133.1 114.5)">A5</text>
<text x="135.6" y="114.5" transform="rotate(-90 135.6 114.5)">A6</text>
<text x="138.2" y="114.5" transform="rotate(-90 138.2 114.5)">A7</text>
<text x="140.7" y="114.5" transform="rotate(-90 140.7 114.5)">A8</text>
<text x="143.2" y="114.5" transform="rotate(-90 143.2 114.5)">A9</text>
<text x="145.8" y="114.5" transform="rotate(-90 145.8 114.5)">A10</text>
<text x="148.3" y="114.5" transform="rotate(-90 148.3 114.5)">A11</text>
<text x="166.1" y="118.4" transform="rotate(-90 166.1 118.4)">A14</text>
<text x="168.6" y="118.4" transform="rotate(-90 168.6 118.4)">A12</text>
<text x="171.2" y="118.4" transform="rotate(-90 171.2 118.4)">A7</text>
<text x="173.7" y="118.4" transform="rotate(-90 173.7 118.4)">A6</text>
<text x="176.3" y="118.4" transform="rotate(-90 176.3 118.4)">A5</text>
<text x="178.8" y="118.4" transform="rotate(-90 178.8 118.4)">A4</text>
<text x="181.3" y="118.4" transform="rotate(-90 181.3 118.4)">A3</text>
<text x="183.9" y="118.4" transform="rotate(-90 183.9 118.4)">A2</text>
<text x="186.4" y="118.4" transform="rotate(-90 186.4 118.4)">A1</text>
<text x="189" y="118.4" transform="rotate(-90 189 118.4)">A0</text>
<text x="191.5" y="118.4" transform="rotate(-90 191.5 118.4)">D0</text>
<text x="194" y="118.4" transform="rotate(-90 194 118.4)">D1</text>
<text x="196.6" y="118.4" transform="rotate(-90 196.6 118.4)">D2</text>
<text x="228.3" y="117.1" transform="rotate(-90 228.3 117.1)">A12</text>
<text x="230.9" y="117.1" transform="rotate(-90 230.9 117.1)">A7</text>
<text x="233.4" y="117.1" transform="rotate(-90 233.4 117.1)">A6</text>
<text x="236" y="117.1" transform="rotate(-90 236 117.1)">A5</text>
<text x="238.5" y="117.1" transform="rotate(-90 238.5 117.1)">A4</text>
<text x="241" y="117.1" transform="rotate(-90 241 117.1)">A3</text>
<text x="243.6" y="117.1" transform="rotate(-90 243.6 117.1)">A2</text>
<text x="246.1" y="117.1" transform="rotate(-90 246.1 117.1)">A1</text>
<text x="248.7" y="117.1" transform="rotate(-90 248.7 117.1)">A0</text>
<text x="251.2" y="117.1" transform="rotate(-90 251.2 117.1)">D0</text>
<text x="253.7" y="117.1" transform="rotate(-90 253.7 117.1)">D1</text>
<text x="256.3" y="117.1" transform="rotate(-90 256.3 117.1)">D2</text>
<text x="119.4" y="128.3">A15</text>
<text x="120.6" y="154.9">MLB</text>
<text x="160.3" y="160">TX</text>
<text x="160.1" y="163.8">RX</text>
</g>
</svg>
